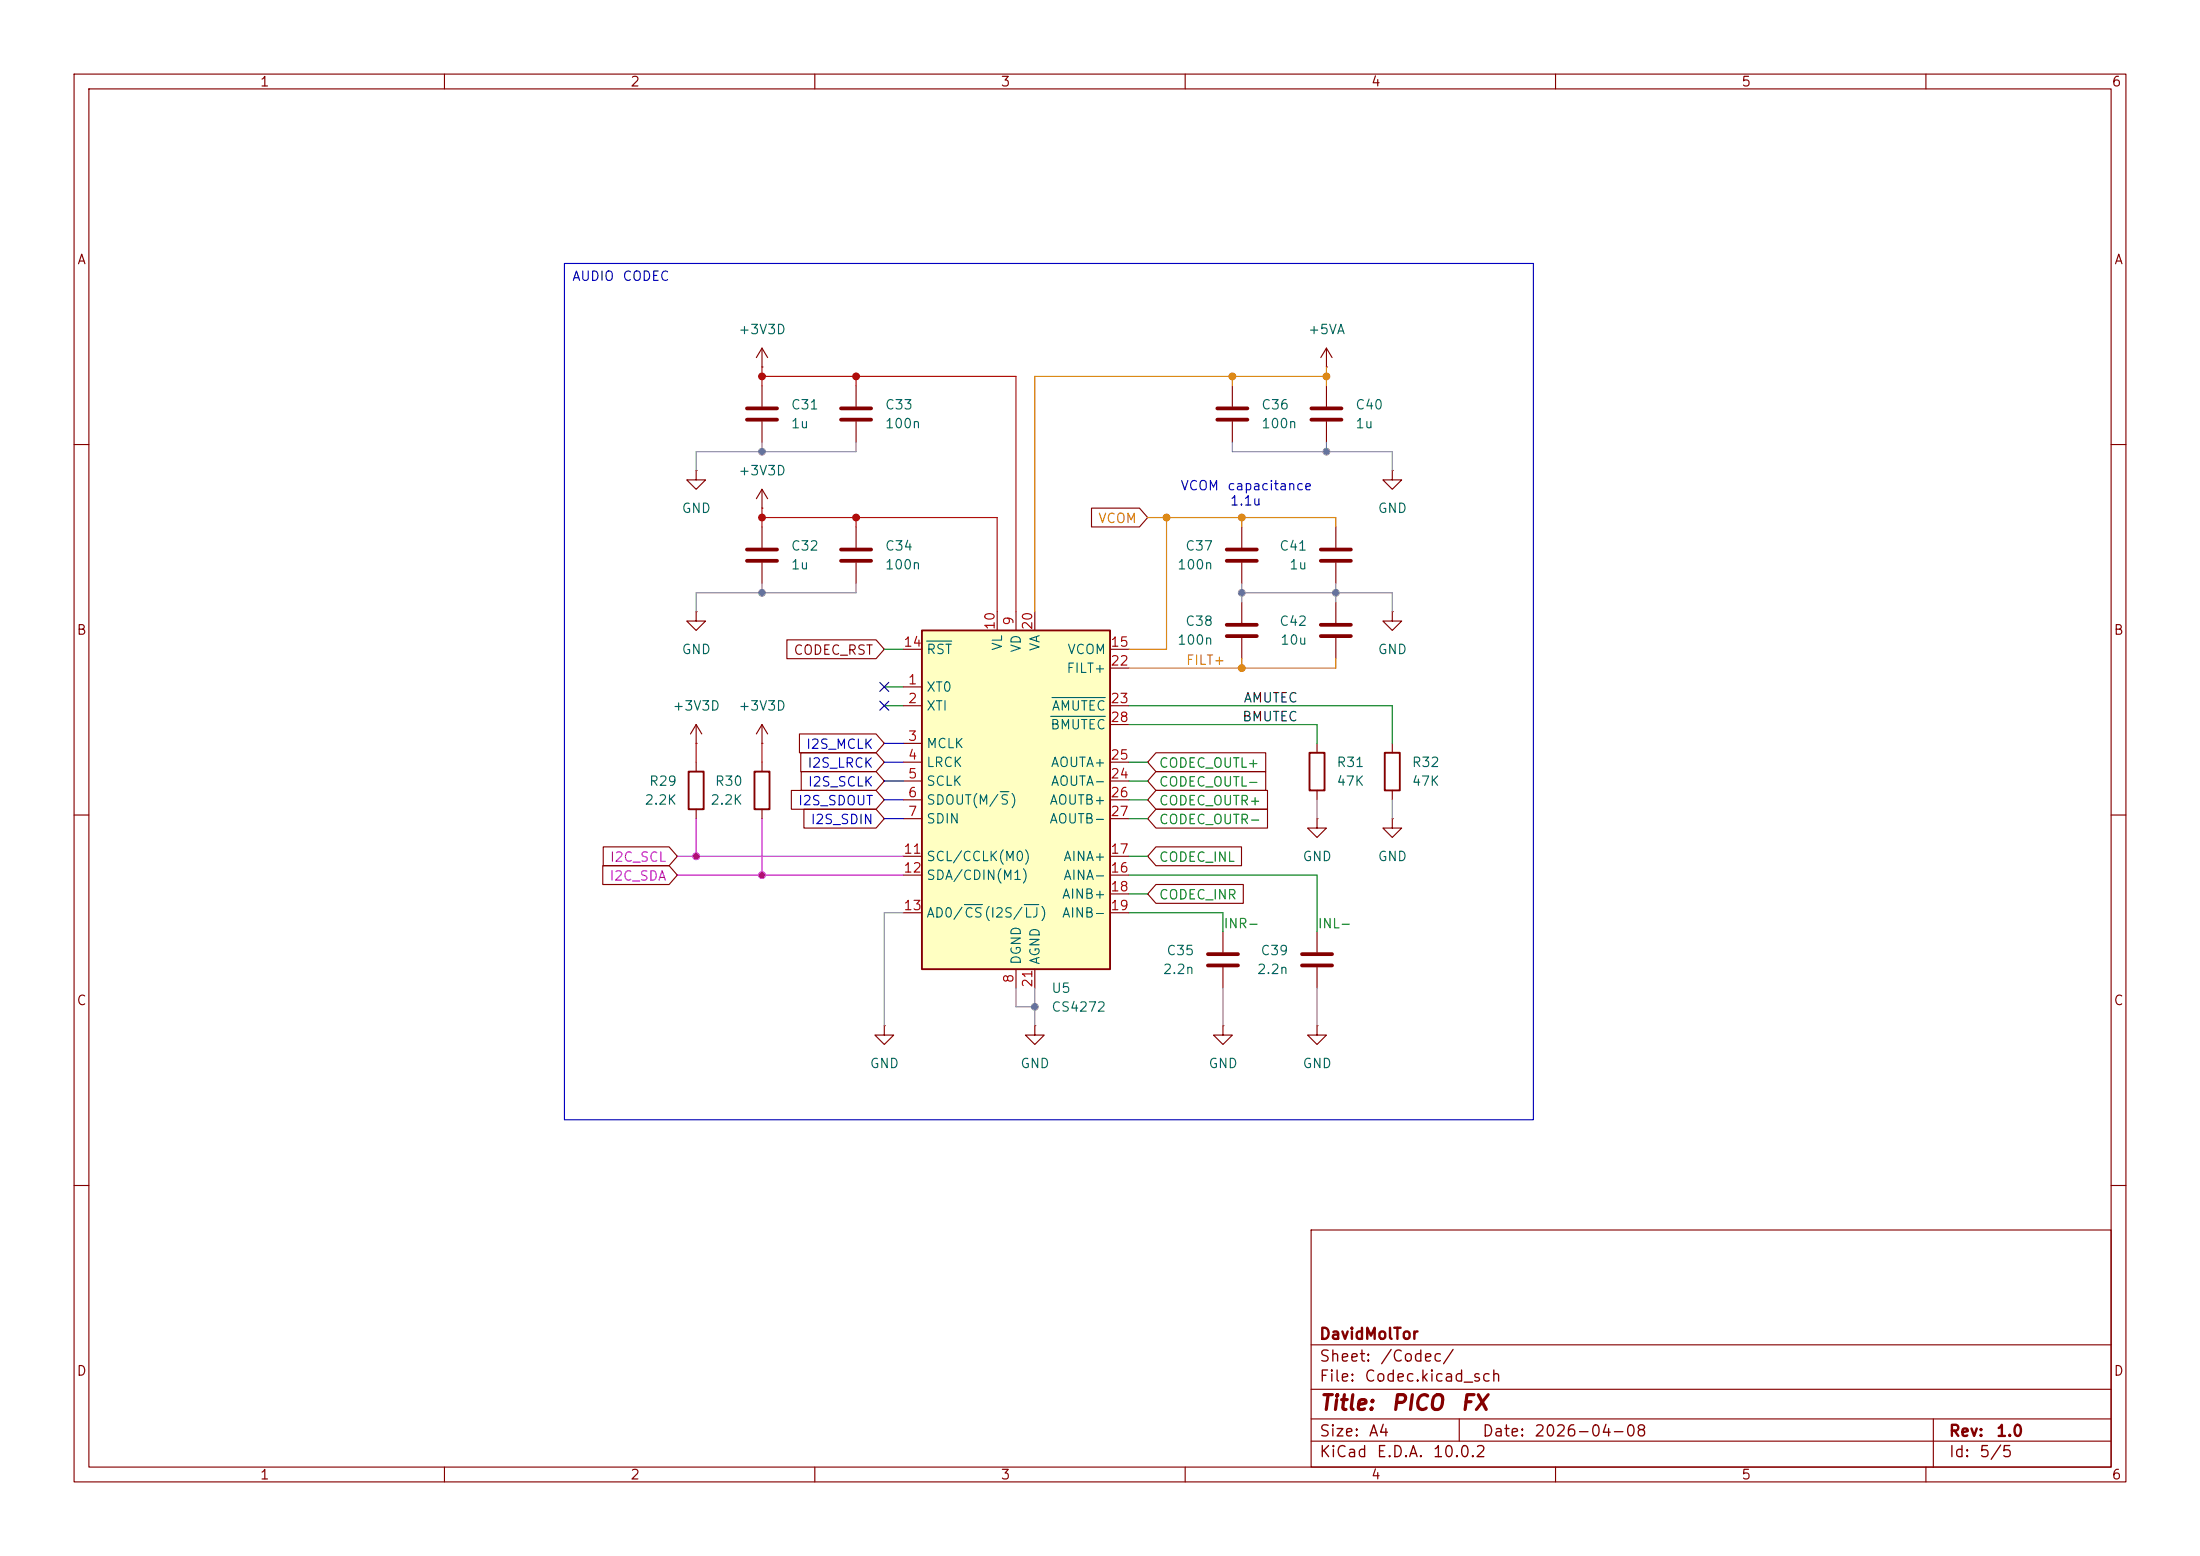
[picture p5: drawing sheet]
<svg xmlns="http://www.w3.org/2000/svg" width="297mm" height="210mm" viewBox="0 0 297 210" stroke-linecap="round" stroke-linejoin="round" font-family="sans-serif">
<g fill="none" stroke="#840000" stroke-width=".15">
<path d="M10 10h277v190h-277zM12 12h273v186h-273zM60 10v2M110 10v2M160 10v2M210 10v2M260 10v2M102.9 49.5h.1M102.9 47v2.5M102.9 52.1v2.8M102.9 56.9v2.8M102.9 47l-.8 1.3"/>
<path d="M102.9 47l.7 1.3M115.6 52.1v2.8M115.6 56.9v2.8M10 60h2M94 63.5v1.3h-1.3l1.3 1.2 1.2-1.2h-1.2M94 63.5h.1M102.9 68.6h.1M102.9 66l-.8 1.3M102.9 66l.7 1.3M102.9 66v2.6M285 60h2M94 97.8l-.8 1.3"/>
<path d="M94 97.8l.7 1.3M94 97.8v2.5M10 110h2M94 100.3h.1M285 110h2M119.4 138.4v1.3h1.2l-1.2 1.3-1.3-1.3h1.3M119.4 138.4h.1M10 160h2M177 166h108v32h-108zM285 160h2M60 198v2M110 198v2"/>
<path d="M160 198v2M177 194.5h108M177 191.5h108M177 187.5h108M177 181.5h108M197 191.5v3M210 198v2M260 198v2M261 191.5v6.5"/>
</g>
<path d="M100.8 55.1h4.1M100.8 56.6h4.1M113.5 55.1h4.1M113.5 56.6h4.1" fill="none" stroke="#840000" stroke-width=".51"/>
<path d="M124.5 85.1h25.4v45.7h-25.4z" fill="#ffffc2"/>
<path d="M124.5 85.1h25.4v45.7h-25.4zM93 104.1h2v5.1h-2zM101.9 104.1h2v5.1h-2zM176.8 101.6h2v5.1h-2zM186.9 101.6h2.1v5.1h-2.1z" fill="none" stroke="#840000" stroke-width=".25"/>
<g fill="none" stroke="#840000" stroke-width=".15">
<path d="M166.4 52.1v2.8M166.4 56.9v2.8M179.1 49.5h.1M179.1 47l-.8 1.3M179.1 47l.7 1.3M179.1 47v2.5M179.1 52.1v2.8M179.1 56.9v2.8M102.9 71.1v2.8M102.9 75.9v2.8M115.6 71.1v2.8M115.6 75.9v2.8"/>
<path d="M147.4 68.6h6.4l1.1 1.3-1.1 1.2h-6.4zM167.6 71.1v2.8M167.6 75.9v2.8M180.3 71.1v2.8M180.3 75.9v2.8M188 63.5v1.3h1.2l-1.2 1.2-1.3-1.2h1.3M188 63.5h.1M94 82.6v1.2h-1.3l1.3 1.3 1.2-1.3h-1.2M94 82.6h.1M102.9 97.8v2.5M102.9 97.8l-.8 1.3M102.9 97.8l.7 1.3"/>
<path d="M106.2 86.4h12.1l1.1 1.2-1.1 1.3h-12.1zM107.9 99.1h10.4l1.1 1.2-1.1 1.3h-10.4zM121.9 92.7h2.6M121.9 95.3h2.6M121.9 87.6h2.6M134.6 82.6v2.5M137.2 82.6v2.5M139.7 82.6v2.5M149.9 95.3h2.5M149.9 87.6h2.5M149.9 90.2h2.5M149.9 97.8h2.5"/>
<path d="M167.6 81.3v2.8M167.6 86.1v2.8M180.3 81.3v2.8M180.3 86.1v2.8M188 82.6v1.2h1.2l-1.2 1.3-1.3-1.3h1.3M188 82.6h.1M81.4 116.8h8.9l1.1 1.3-1.1 1.3h-8.9zM81.4 114.3h8.9l1.1 1.3-1.1 1.2h-8.9zM94 102.9v1.2M94 109.2v1.3M102.9 100.3h.1M102.9 102.9v1.2"/>
<path d="M102.9 109.2v1.3M106.8 106.7h11.5l1.1 1.3-1.1 1.2h-11.5zM108.1 101.6h10.2l1.1 1.3-1.1 1.2h-10.2zM108.2 104.1h10.1l1.1 1.3-1.1 1.3h-10.1zM108.5 109.2h9.8l1.1 1.3-1.1 1.3h-9.8zM121.9 100.3h2.6M121.9 102.9h2.6M121.9 105.4h2.6M121.9 108h2.6M121.9 110.5h2.6M121.9 115.6h2.6M121.9 118.1h2.6"/>
<path d="M149.9 102.9h2.5M149.9 105.4h2.5M149.9 108h2.5M149.9 110.5h2.5M149.9 115.6h2.5M149.9 118.1h2.5M156.1 119.4h11.7v2.5h-11.7l-1.2-1.2zM156.1 109.2h15v2.6h-15l-1.2-1.3zM156.1 101.6h14.8v2.5h-14.8l-1.2-1.2zM156.1 104.1h14.8v2.6h-14.8l-1.2-1.3zM156.1 106.7h15v2.5h-15l-1.2-1.2zM156.1 114.3h11.5v2.5h-11.5l-1.2-1.2z"/>
<path d="M177.8 110.5v1.3h1.3l-1.3 1.2-1.3-1.2h1.3M177.8 110.5h.1M177.8 100.3v1.3M177.8 106.7v1.3M188 110.5v1.3h1.2l-1.2 1.2-1.3-1.2h1.3M188 110.5h.1M188 100.3v1.3M188 106.7v1.3M121.9 123.2h2.6M137.2 130.8v2.6M139.7 138.4v1.3h1.3l-1.3 1.3-1.3-1.3h1.3M139.7 138.4h.1"/>
<path d="M139.7 130.8v2.6M149.9 123.2h2.5M149.9 120.7h2.5M165.1 138.4v1.3h1.3l-1.3 1.3-1.3-1.3h1.3M165.1 138.4h.1M165.1 125.7v2.8M165.1 130.6v2.8M177.8 138.4v1.3h1.3l-1.3 1.3-1.3-1.3h1.3M177.8 138.4h.1M177.8 125.7v2.8M177.8 130.6v2.8"/>
</g>
<path d="M125.1 86.5h3.4M141.8 96.7h7.4M142 94.1h7.2M135 106.8h1.2M130.2 122.1h2.4M138.3 122.1h1.9" fill="none" stroke="#006464" stroke-width=".15"/>
<g fill="none" stroke="#840000" stroke-width=".51">
<path d="M164.3 56.6h4.1M164.3 55.1h4.1M177 56.6h4.1M177 55.1h4.1M100.8 74.2h4.1M100.8 75.7h4.1M113.5 74.2h4.1M113.5 75.7h4.1M165.6 74.2h4.1M165.6 75.7h4.1M178.3 74.2h4.1M178.3 75.7h4.1"/>
<path d="M165.6 85.9h4.1M165.6 84.3h4.1M178.3 85.9h4.1M178.3 84.3h4.1M163.1 128.8h4M163.1 130.3h4M175.8 128.8h4M175.8 130.3h4"/>
</g>
<path d="M166.4 50.8v1.3M179.1 50.8h-39.4v31.8M179.1 49.5v2.6M154.9 69.9h25.4v1.2M157.5 69.9v17.7h-5.1M167.6 69.9v1.2M167.6 88.9v1.3M180.3 88.9v1.3h-27.9" fill="none" stroke="#dd8500" stroke-width=".15"/>
<path d="M102.9 50.8h34.3v31.8M102.9 49.5v2.6M115.6 50.8v1.3M102.9 69.9h31.7v12.7M102.9 68.6v2.5M115.6 69.9v1.2M94 100.3v2.6M102.9 100.3v2.6" fill="none" stroke="#c20000" stroke-width=".15"/>
<path d="M76.2 35.6h130.8v115.5h-130.8zM119.4 100.3h2.5M119.4 102.9h2.5M119.4 105.4h2.5M119.4 110.5h2.5M119.4 108h2.5" fill="none" stroke="#0000c2" stroke-width=".15"/>
<path d="M119.4 87.6h2.5M119.4 95.3h2.5M119.4 92.7h2.5M152.4 97.8h25.4v2.5M152.4 95.3h35.6v5" fill="none" stroke="#009600" stroke-width=".15"/>
<g fill="none" stroke="#848484" stroke-width=".15">
<path d="M102.9 59.7v1.3M115.6 59.7v1.3h-21.6v2.5M166.4 59.7v1.3h21.6v2.5M179.1 59.7v1.3M102.9 78.7v1.3M115.6 78.7v1.3h-21.6v2.6M167.6 78.7v2.6M180.3 78.7v2.6M167.6 80h20.4v2.6M177.8 108v2.5M188 108v2.5M121.9 123.2h-2.5v15.2"/>
<path d="M137.2 133.4v2.5h2.5M139.7 133.4v5M165.1 133.4v5M177.8 133.4v5"/>
</g>
<path d="M91.4 115.6h30.5M91.4 118.1h30.5M94 110.5v5.1M102.9 110.5v7.6" fill="none" stroke="#c200c2" stroke-width=".15"/>
<path d="M152.4 118.1h25.4v7.6M152.4 102.9h2.5M152.4 108h2.5M152.4 105.4h2.5M152.4 115.6h2.5M152.4 110.5h2.5M152.4 120.7h2.5M152.4 123.2h12.7v2.5" fill="none" stroke="#008400" stroke-width=".15"/>
<path d="M118.8 92.1l1.2 1.2M118.8 94.6l1.2 1.3M120 92.1l-1.2 1.2M120 94.6l-1.2 1.3" fill="none" stroke="#000084" stroke-width=".15"/>
<g fill="#c200c2" stroke="#c200c2" stroke-width=".14">
<circle cx="94" cy="115.6" r=".46"/>
<circle cx="102.9" cy="118.1" r=".46"/>
</g>
<g fill="#c20000" stroke="#c20000" stroke-width=".14">
<circle cx="102.9" cy="69.9" r=".46"/>
<circle cx="102.9" cy="50.8" r=".46"/>
<circle cx="115.6" cy="50.8" r=".46"/>
<circle cx="115.6" cy="69.9" r=".46"/>
</g>
<g fill="#848484" stroke="#848484" stroke-width=".14">
<circle cx="102.9" cy="61" r=".46"/>
<circle cx="102.9" cy="80" r=".46"/>
<circle cx="139.7" cy="135.9" r=".46"/>
<circle cx="167.6" cy="80" r=".46"/>
<circle cx="180.3" cy="80" r=".46"/>
<circle cx="179.1" cy="61" r=".46"/>
</g>
<g fill="#dd8500" stroke="#dd8500" stroke-width=".14">
<circle cx="166.4" cy="50.8" r=".46"/>
<circle cx="179.1" cy="50.8" r=".46"/>
<circle cx="167.6" cy="69.9" r=".46"/>
<circle cx="167.6" cy="90.2" r=".46"/>
<circle cx="157.5" cy="69.9" r=".46"/>
</g>
<g font-size="2" fill="#840000">
<text x="178" y="190.8">Title:</text>
<text x="187.7" y="190.8">PICO</text>
<text x="197" y="190.8">FX</text>
</g>
<g font-size="1.5" fill="#840000">
<text x="178" y="184.2">Sheet:</text>
<text x="178" y="181.2">DavidMolTor</text>
<text x="186.2" y="184.2">/Codec/</text>
<text x="178" y="186.9">File:</text>
<text x="184.1" y="186.9">Codec.kicad_sch</text>
<text x="178" y="197.1">KiCad</text>
<text x="178" y="194.3">Size:</text>
<text x="184.7" y="194.3">A4</text>
<text x="185.7" y="197.1">E.D.A.</text>
<text x="193.3" y="197.1">10.0.2</text>
<text x="200" y="194.3">Date:</text>
<text x="207" y="194.3">2026-04-08</text>
<text x="263" y="194.3">Rev:</text>
<text x="263" y="197.1">Id:</text>
<text x="267.1" y="197.1">5/5</text>
<text x="269.4" y="194.3">1.0</text>
</g>
<g font-size="1.3" fill="#840000">
<text x="35" y="12">1</text>
<text x="85" y="12">2</text>
<text x="135" y="12">3</text>
<text x="185" y="12">4</text>
<text x="235" y="12">5</text>
<text x="285" y="12">6</text>
<text x="10.3" y="36">A</text>
<text x="285.3" y="36">A</text>
<text x="10.3" y="86">B</text>
<text x="107" y="88.7">CODEC_RST</text>
<text x="285.3" y="86">B</text>
<text x="10.3" y="136">C</text>
<text x="285.3" y="136">C</text>
<text x="10.3" y="186">D</text>
<text x="285.3" y="186">D</text>
<text x="35" y="200">1</text>
<text x="85" y="200">2</text>
<text x="135" y="200">3</text>
<text x="185" y="200">4</text>
<text x="235" y="200">5</text>
<text x="285" y="200">6</text>
</g>
<g font-size="1.3" fill="#0000c2">
<text x="77.2" y="38.2">AUDIO</text>
<text x="83.9" y="38.2">CODEC</text>
<text x="159.3" y="66.5">VCOM</text>
<text x="165.6" y="66.5">capacitance</text>
<text x="166" y="68.5">1.1u</text>
<text x="108.7" y="101.4">I2S_MCLK</text>
<text x="108.9" y="103.9">I2S_LRCK</text>
<text x="109" y="106.5">I2S_SCLK</text>
<text x="107.6" y="109">I2S_SDOUT</text>
<text x="109.3" y="111.6">I2S_SDIN</text>
</g>
<g font-size="1.3" fill="#006464">
<text x="99.6" y="45.4">+3V3D</text>
<text x="176.5" y="45.4">+5VA</text>
<text x="106.7" y="58.1">1u</text>
<text x="106.7" y="55.6">C31</text>
<text x="119.4" y="58.1">100n</text>
<text x="119.4" y="55.6">C33</text>
<text x="170.2" y="58.1">100n</text>
<text x="170.2" y="55.6">C36</text>
<text x="182.9" y="58.1">1u</text>
<text x="182.9" y="55.6">C40</text>
<text x="99.6" y="64.5">+3V3D</text>
<text x="91.9" y="69.6">GND</text>
<text x="185.9" y="69.6">GND</text>
<text x="106.7" y="77.2">1u</text>
<text x="106.7" y="74.6">C32</text>
<text x="119.4" y="77.2">100n</text>
<text x="119.4" y="74.6">C34</text>
<text x="158.8" y="77.2">100n</text>
<text x="159.9" y="74.6">C37</text>
<text x="172.6" y="74.6">C41</text>
<text x="174" y="77.2">1u</text>
<text x="91.9" y="88.6">GND</text>
<text x="125" y="88.6">RST</text>
<text x="135.6" y="87.9" transform="rotate(-90 135.6 87.9)">VL</text>
<text x="138.1" y="88.2" transform="rotate(-90 138.1 88.2)">VD</text>
<text x="140.7" y="88" transform="rotate(-90 140.7 88)">VA</text>
<text x="144" y="88.6">VCOM</text>
<text x="158.8" y="87.3">100n</text>
<text x="159.9" y="84.8">C38</text>
<text x="172.6" y="84.8">C42</text>
<text x="172.7" y="87.3">10u</text>
<text x="185.9" y="88.6">GND</text>
<text x="125" y="93.7">XT0</text>
<text x="143.9" y="91.1">FILT+</text>
<text x="90.7" y="96.2">+3V3D</text>
<text x="99.6" y="96.2">+3V3D</text>
<text x="125" y="96.2">XTI</text>
<text x="125" y="101.3">MCLK</text>
<text x="141.7" y="98.8">BMUTEC</text>
<text x="141.9" y="96.2">AMUTEC</text>
<text x="87.5" y="106.4">R29</text>
<text x="96.4" y="106.4">R30</text>
<text x="125" y="103.8">LRCK</text>
<text x="125" y="106.4">SCLK</text>
<text x="141.8" y="106.4">AOUTA-</text>
<text x="141.8" y="103.8">AOUTA+</text>
<text x="180.3" y="103.8">R31</text>
<text x="180.3" y="106.4">47K</text>
<text x="190.5" y="103.8">R32</text>
<text x="190.5" y="106.4">47K</text>
<text x="86.9" y="108.9">2.2K</text>
<text x="95.8" y="108.9">2.2K</text>
<text x="125" y="108.9">SDOUT(M/S)</text>
<text x="125" y="111.5">SDIN</text>
<text x="141.6" y="108.9">AOUTB+</text>
<text x="141.6" y="111.5">AOUTB-</text>
<text x="125" y="116.5">SCL/CCLK(M0)</text>
<text x="125" y="119.1">SDA/CDIN(M1)</text>
<text x="143.5" y="119.1">AINA-</text>
<text x="143.5" y="116.5">AINA+</text>
<text x="175.8" y="116.5">GND</text>
<text x="185.9" y="116.5">GND</text>
<text x="125" y="124.2">AD0/CS(I2S/LJ)</text>
<text x="143.3" y="121.6">AINB+</text>
<text x="143.3" y="124.2">AINB-</text>
<text x="138.1" y="130.3" transform="rotate(-90 138.1 130.3)">DGND</text>
<text x="140.7" y="130.3" transform="rotate(-90 140.7 130.3)">AGND</text>
<text x="156.9" y="131.8">2.2n</text>
<text x="157.4" y="129.2">C35</text>
<text x="169.6" y="131.8">2.2n</text>
<text x="170.1" y="129.2">C39</text>
<text x="141.9" y="136.9">CS4272</text>
<text x="141.9" y="134.3">U5</text>
<text x="117.3" y="144.5">GND</text>
<text x="137.7" y="144.5">GND</text>
<text x="163.1" y="144.5">GND</text>
<text x="175.8" y="144.5">GND</text>
</g>
<g font-size="1.3" fill="#dd8500">
<text x="148.2" y="70.9">VCOM</text>
<text x="160" y="90">FILT+</text>
</g>
<g font-size="1.3" fill="#a90000">
<text x="121.9" y="87.6">14</text>
<text x="134.6" y="85.1" transform="rotate(-90 134.6 85.1)">10</text>
<text x="137.1" y="84.5" transform="rotate(-90 137.1 84.5)">9</text>
<text x="139.7" y="85.1" transform="rotate(-90 139.7 85.1)">20</text>
<text x="149.8" y="87.6">15</text>
<text x="122.5" y="92.7">1</text>
<text x="122.5" y="95.2">2</text>
<text x="149.8" y="90.1">22</text>
<text x="149.8" y="95.2">23</text>
<text x="122.5" y="100.3">3</text>
<text x="149.8" y="97.8">28</text>
<text x="122.5" y="102.8">4</text>
<text x="122.5" y="105.4">5</text>
<text x="122.5" y="107.9">6</text>
<text x="149.8" y="105.4">24</text>
<text x="149.8" y="102.8">25</text>
<text x="149.8" y="107.9">26</text>
<text x="122.5" y="110.5">7</text>
<text x="149.8" y="110.5">27</text>
<text x="121.9" y="115.5">11</text>
<text x="121.9" y="118.1">12</text>
<text x="149.8" y="118.1">16</text>
<text x="149.8" y="115.5">17</text>
<text x="121.9" y="123.2">13</text>
<text x="149.8" y="120.6">18</text>
<text x="149.8" y="123.2">19</text>
<text x="137.1" y="132.8" transform="rotate(-90 137.1 132.8)">8</text>
<text x="139.7" y="133.4" transform="rotate(-90 139.7 133.4)">21</text>
</g>
<g font-size="1.3" fill="#0f0f0f">
<text x="167.8" y="95.1">AMUTEC</text>
<text x="167.6" y="97.7">BMUTEC</text>
</g>
<g font-size="1.3" fill="#008400">
<text x="156.4" y="103.9">CODEC_OUTL+</text>
<text x="156.4" y="106.5">CODEC_OUTL-</text>
<text x="156.4" y="111.6">CODEC_OUTR-</text>
<text x="156.4" y="109">CODEC_OUTR+</text>
<text x="156.4" y="116.6">CODEC_INL</text>
<text x="156.4" y="121.7">CODEC_INR</text>
<text x="165.1" y="125.6">INR-</text>
<text x="177.8" y="125.6">INL-</text>
</g>
<g font-size="1.3" fill="#c200c2">
<text x="82.2" y="119.2">I2C_SDA</text>
<text x="82.2" y="116.6">I2C_SCL</text>
</g>
</svg>
